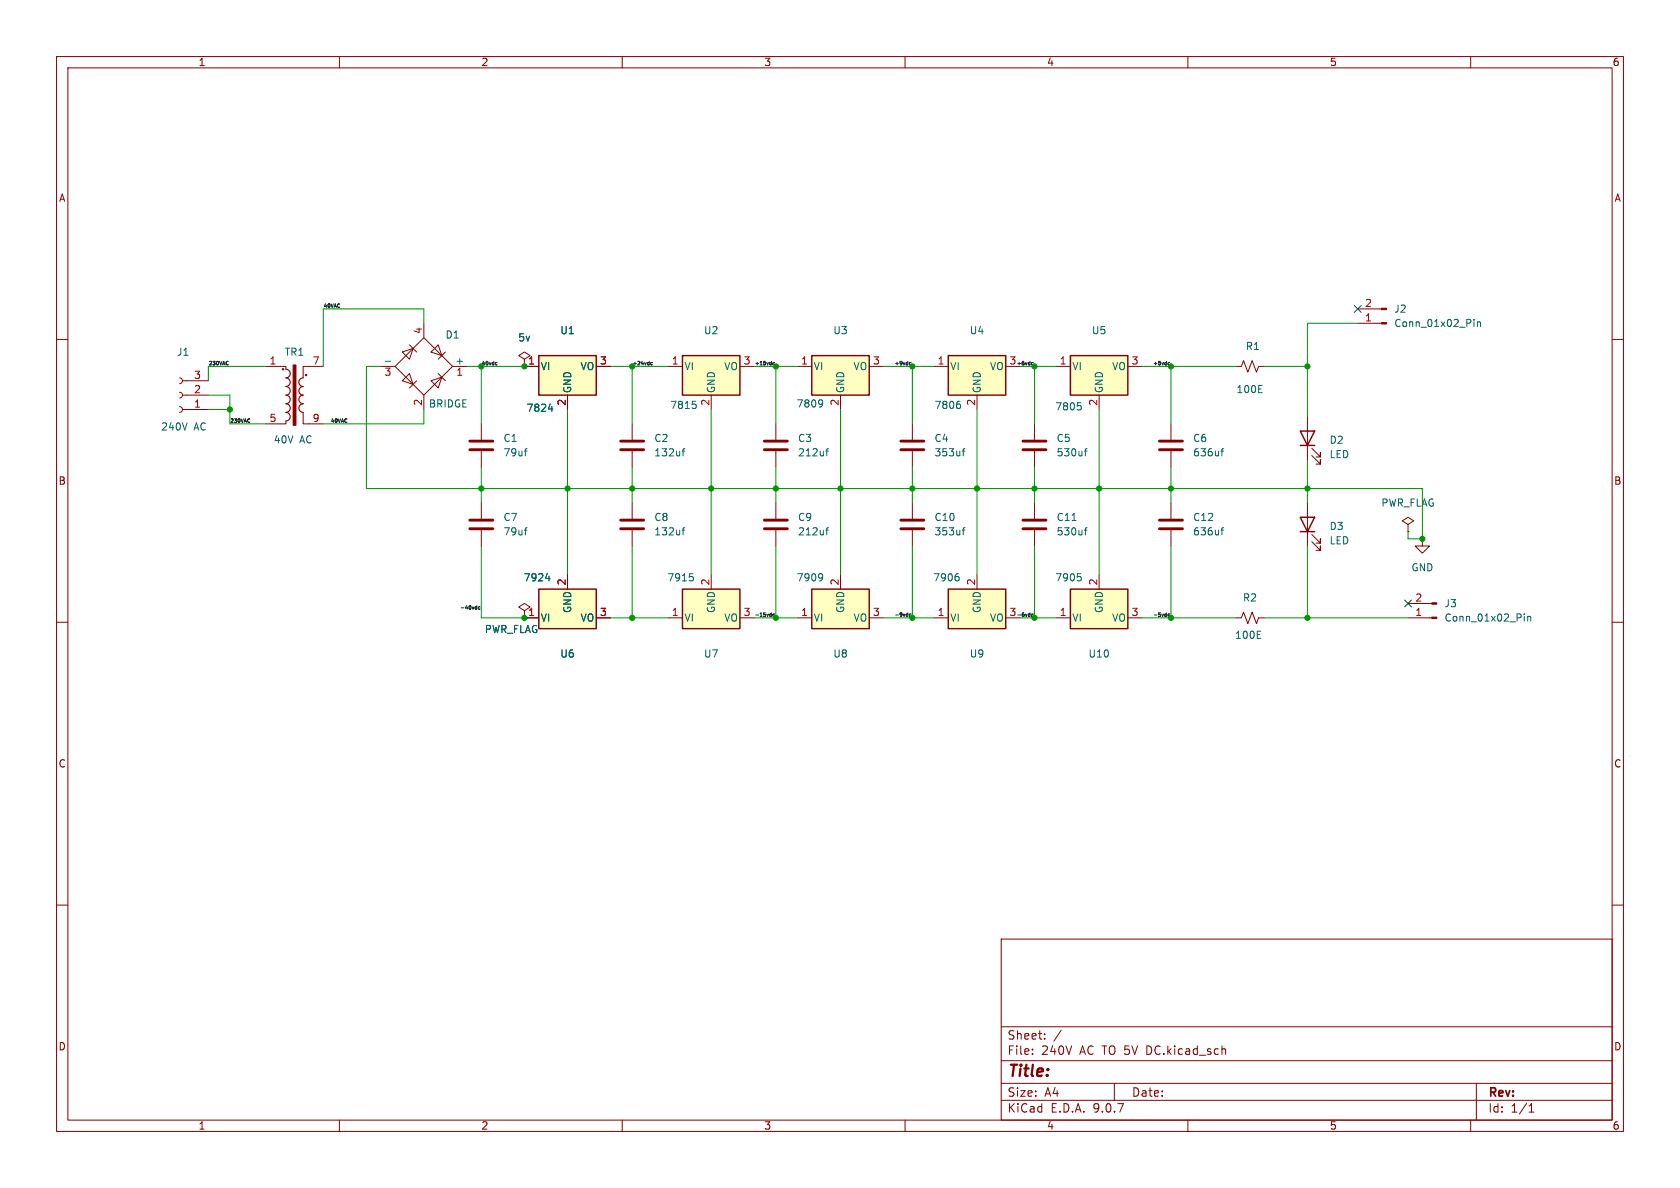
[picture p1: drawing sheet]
<svg xmlns="http://www.w3.org/2000/svg" width="297mm" height="210mm" viewBox="0 0 297 210" stroke-linecap="round" stroke-linejoin="round" font-family="sans-serif">
<g fill="none" stroke="#840000" stroke-width=".18">
<path d="M10 10h277v190h-277zM12 12h273v186h-273zM60 10v2M110 10v2M160 10v2M210 10v2M260 10v2M10 60h2M285 60h2M10 110h2M285 110h2M10 160h2"/>
<path d="M177 166h108v32h-108zM285 160h2M60 198v2M110 198v2M160 198v2M177 194.5h108M177 191.5h108M177 187.5h108M177 181.5h108M182.5 186.3v.1M182.5 185.5v.1M184.7 183.6v.1"/>
<path d="M184.7 182.8v.1M187.6 182.1l-1.3 2M197 191.5v3M210 198v2M216.5 185.4l.2 .2v.8M260 198v2M261 191.5v6.5M270.3 196.6h.9M270.3 195.5l.4-.4v1.5"/>
</g>
<path d="M167.6 62.9h10.2v7h-10.2z" fill="#ffffc2"/>
<path d="M167.6 62.9h10.2v7h-10.2z" fill="none" stroke="#840000" stroke-width=".25"/>
<path d="M165.1 64.8h2.5M172.7 69.9v2.5M177.8 64.8h2.5" fill="none" stroke="#840000" stroke-width=".18"/>
<path d="M169.5 70.9h.2M169.6 71.4l.2 .3v.3l-.2 .2" fill="none" stroke="#006464" stroke-width=".18"/>
<path d="M143.5 62.9h10.2v7h-10.2z" fill="#ffffc2"/>
<path d="M143.5 62.9h10.2v7h-10.2z" fill="none" stroke="#840000" stroke-width=".25"/>
<g fill="none" stroke="#840000" stroke-width=".18">
<path d="M47 64.8h3.5v.5M50.5 74.4v.5h-3.5M53.6 72.9v2h3.5M57.1 64.8h-3.5v2M141 64.8h2.5M148.6 69.9v2.5M153.7 64.8h2.5M207 74.9v2.8M207 79.8v2.8M218.4 64.8h1.1l.3-1 .8 2 .8-2 .7 2 .4-1h1M111.8 88.9v2.8M111.8 93.7v2.8"/>
<path d="M137.2 88.9v2.8M137.2 93.7v2.8M161.3 88.9v2.8M161.3 93.7v2.8M207 88.9v2.8M207 93.7v2.8"/>
<circle cx="50" cy="65.3" r=".13"/>
<circle cx="54.1" cy="66.3" r=".13"/>
</g>
<g fill="none" stroke="#006464" stroke-width=".18">
<path d="M145.2 70.7l.2 .1a1.03 1.03 0 0 1-.2 1.1M145.4 71.2l-.2 .3M215.8 79.7h.5M216.3 79.3l-.3 .2v1.1M222.5 69.4h.6M222.5 68.1h.6M120.6 93.7h.5M121.1 93.3l-.3 .2v1.1M146 93.7h.5M146.5 93.3l-.3 .2v1.1M170.1 93.7h.5M170.6 93.3l-.3 .2v1.1"/>
<path d="M215.8 93.7h.5M216.3 93.3l-.3 .2v1.1"/>
</g>
<path d="M205 78h4M205 79.5h4M109.7 91.9h4.1M109.7 93.5h4.1M135.1 91.9h4.1M135.1 93.5h4.1M159.3 91.9h4M159.3 93.5h4M205 91.9h4M205 93.5h4" fill="none" stroke="#840000" stroke-width=".51"/>
<path d="M50.5 65.3a.76 .76 0 0 1 .8 .7 .76 .76 0 0 1-.8 .8 .76 .76 0 0 1 .8 .8 .76 .76 0 0 1-.8 .7 .77 .77 0 0 1 .8 .8 .77 .77 0 0 1-.8 .8M50.5 69.9a.76 .76 0 0 1 .8 .7 .76 .76 0 0 1-.8 .8 .77 .77 0 0 1 .8 .7 .77 .77 0 0 1-.8 .8M50.5 72.9a.76 .76 0 0 1 .8 .8 .76 .76 0 0 1-.8 .7M53.6 66.8a.77 .77 0 0 0-.8 .8 .77 .77 0 0 0 .8 .7 .76 .76 0 0 0-.8 .8 .76 .76 0 0 0 .8 .8 .76 .76 0 0 0-.8 .7 .76 .76 0 0 0 .8 .8 .76 .76 0 0 0-.8 .7 .76 .76 0 0 0 .8 .8" fill="none" stroke="#840000" stroke-width=".2"/>
<path d="M51.8 64.5h.5v10.7h-.5z" fill="#840000" stroke="#840000" stroke-width=".18"/>
<path d="M189.2 104.1h10.2v7h-10.2z" fill="#ffffc2"/>
<path d="M189.2 104.1h10.2v7h-10.2z" fill="none" stroke="#840000" stroke-width=".25"/>
<path d="M182.9 88.9v2.8M182.9 93.7v2.8M186.7 109.2h2.5M194.3 101.6v2.5M199.4 109.2h2.5" fill="none" stroke="#840000" stroke-width=".18"/>
<path d="M189.5 92h.7M191.7 93.7h.5M192.2 93.3l-.3 .2v1.1M190.5 101.4h.6M190.9 101.9l.3 .2v.3l-.3 .3" fill="none" stroke="#006464" stroke-width=".18"/>
<path d="M180.8 91.9h4.1M180.8 93.5h4.1" fill="none" stroke="#840000" stroke-width=".51"/>
<path d="M120.6 104.1h10.2v7h-10.2z" fill="#ffffc2"/>
<path d="M120.6 104.1h10.2v7h-10.2z" fill="none" stroke="#840000" stroke-width=".25"/>
<path d="M182.9 74.9v2.8M182.9 79.8v2.8M85.1 88.9v2.8M85.1 93.7v2.8M118.1 109.2h2.5M125.7 101.6v2.5M130.8 109.2h2.5" fill="none" stroke="#840000" stroke-width=".18"/>
<path d="M191.7 79.7h.5M192.2 79.3l-.3 .2v1.1M92.7 93.7h.5M93.2 93.3h-.3M121.9 101.4h.6M122.3 101.9l.3 .2v.3l-.3 .3" fill="none" stroke="#006464" stroke-width=".18"/>
<path d="M180.8 78h4.1M180.8 79.5h4.1M83.1 91.9h4M83.1 93.5h4" fill="none" stroke="#840000" stroke-width=".51"/>
<path d="M189.2 62.9h10.2v7h-10.2z" fill="#ffffc2"/>
<path d="M189.2 62.9h10.2v7h-10.2z" fill="none" stroke="#840000" stroke-width=".25"/>
<path d="M85.1 74.9v2.8M85.1 79.8v2.8M137.2 74.9v2.8M137.2 79.8v2.8M161.3 74.9v2.8M161.3 79.8v2.8M186.7 64.8h2.5M194.3 69.9v2.5M199.4 64.8h2.5" fill="none" stroke="#840000" stroke-width=".18"/>
<path d="M92.7 79.7h.5M93.2 79.3l-.3 .1M146 79.7h.5M146.5 79.3l-.3 .2v1.1M170.1 79.7h.5M170.6 79.3l-.3 .2v1.1M190.5 71.2h.6M190.9 71.7l.3 .2v.3l-.3 .3" fill="none" stroke="#006464" stroke-width=".18"/>
<path d="M83.1 78h4M83.1 79.5h4M135.1 78h4.1M135.1 79.5h4.1M159.3 78h4M159.3 79.5h4" fill="none" stroke="#840000" stroke-width=".51"/>
<path d="M95.2 62.9h10.2v7h-10.2z" fill="#ffffc2"/>
<path d="M95.2 62.9h10.2v7h-10.2z" fill="none" stroke="#840000" stroke-width=".25"/>
<path d="M92.7 64.8h2.5M100.3 69.9v2.5M105.4 64.8h2.5M248.9 92.7l1-.6-1-.7-1 .7 1 .6v1.3M248.9 94h.1M92.7 108l1-.7-1-.6-1 .6 1 .7v1.2M92.7 109.2h.1" fill="none" stroke="#840000" stroke-width=".18"/>
<path d="M97 72.3h.7M97.6 71.9v.8" fill="none" stroke="#006464" stroke-width=".18"/>
<path d="M143.5 104.1h10.2v7h-10.2z" fill="#ffffc2"/>
<path d="M143.5 104.1h10.2v7h-10.2z" fill="none" stroke="#840000" stroke-width=".25"/>
<path d="M141 109.2h2.5M148.6 101.6v2.5M153.7 109.2h2.5" fill="none" stroke="#840000" stroke-width=".18"/>
<path d="M145.2 101.4l.2 .1a1.03 1.03 0 0 1-.2 1.1M145.4 102l-.2 .2" fill="none" stroke="#006464" stroke-width=".18"/>
<path d="M95.2 104.1h10.2v7h-10.2z" fill="#ffffc2"/>
<path d="M95.2 104.1h10.2v7h-10.2z" fill="none" stroke="#840000" stroke-width=".25"/>
<path d="M92.7 109.2h2.5M100.3 101.6v2.5M105.4 109.2h2.5" fill="none" stroke="#840000" stroke-width=".18"/>
<path d="M96.4 102.3h.8M97.1 101.8v.9" fill="none" stroke="#006464" stroke-width=".18"/>
<path d="M120.6 62.9h10.2v7h-10.2z" fill="#ffffc2"/>
<path d="M120.6 62.9h10.2v7h-10.2z" fill="none" stroke="#840000" stroke-width=".25"/>
<path d="M118.1 64.8h2.5M125.7 69.9v2.5M130.8 64.8h2.5" fill="none" stroke="#840000" stroke-width=".18"/>
<path d="M122.4 70.9h.6M122.8 71.4l.3 .3v.3l-.3 .2" fill="none" stroke="#006464" stroke-width=".18"/>
<path d="M167.6 104.1h10.2v7h-10.2z" fill="#ffffc2"/>
<path d="M229.9 76.2h2.5l-1.3 2.5zM229.9 78.7h2.5M229.9 91.4h2.5l-1.3 2.6zM229.9 94h2.5M167.6 104.1h10.2v7h-10.2z" fill="none" stroke="#840000" stroke-width=".25"/>
<g fill="none" stroke="#840000" stroke-width=".18">
<path d="M74.9 59.7l5.1 5.1-5.1 5.1-5.1-5.1zM74.9 57.2v2.5M240 57.2h4.2M240 54.6h4.2M31.7 71.9l.4 .1 .2 .4-.2 .3-.4 .2M31.7 69.3l.4 .2 .2 .4-.2 .3-.4 .2M31.7 66.8l.4 .2 .2 .3-.2 .4-.4 .1M32.3 72.4h4.5M32.3 69.9h4.5M32.3 67.3h4.5M67.3 64.8h2.5M71.1 62.2l1.9-.6-.6 1.9z"/>
<path d="M72.4 66l.6 1.9-1.9-.6zM72.4 61l1.3 1.2M73.7 67.3l-1.3 1.3M74.9 69.9v2.5M76.2 62.2l1.3-1.2 .6 1.9zM76.2 67.3l1.9-.6-.6 1.9zM77.5 66l1.2 1.3M78.7 62.2l-1.2 1.3M80 64.8h2.5M92.7 63.5l1-.6-1-.7-1 .7 1 .6v1.3M92.7 64.8h.1M92.7 64.8h2.5"/>
<path d="M100.3 69.9v2.5M105.4 64.8h2.5M111.8 74.9v2.8M111.8 79.8v2.8M231.1 73.7v7.6M231.9 79.2l1.5 1.6v-.8v.8h-.7M231.1 88.9v7.6M231.9 80.5l1.5 1.5v-.7v.7h-.7M231.9 95.8l1.5 1.5v-.8v.8h-.7M231.9 94.5l1.5 1.5v-.7v.7h-.7M251.5 95.3v1.2h1.2l-1.2 1.3-1.3-1.3h1.3M251.5 95.3h.1"/>
<path d="M92.7 109.2h.1M92.7 109.2h2.5M100.3 101.6v2.5M105.4 109.2h2.5M165.1 109.2h2.5M172.7 101.6v2.5M177.8 109.2h2.5M218.4 109.2h1.1l.3-1 .8 2 .8-2 .7 2 .4-1h1M248.9 109.2h4.2M248.9 106.7h4.2"/>
</g>
<g fill="none" stroke="#006464" stroke-width=".18">
<path d="M260.6 56.5v.1M260.6 56.9v.8M261.2 56.9v.8M261.2 57l.2-.1h.3v.8M68.1 63.9h1M97 72.3h.7M97.6 71.9v.8M120.6 79.7h.5M121.1 79.3l-.3 .2v1.1M96.4 102.3h.8M97.1 101.8v.9M169.2 101.4h.2"/>
<path d="M169.3 101.9l.3 .2v.3l-.3 .3M222.3 112.8h.6M222.3 111.6h.6M269.5 108.5v.2M269.5 109v.8M270.1 109v.8M270.1 109.1l.2-.1h.3v.8"/>
</g>
<g fill="#840000" stroke="#840000" stroke-width=".18">
<path d="M244.2 57h.9v.3h-.9z"/>
<path d="M244.2 54.5h.9v.2h-.9z"/>
<path d="M253.1 109.1h.9v.2h-.9z"/>
<path d="M253.1 106.6h.9v.2h-.9z"/>
</g>
<path d="M109.7 78h4.1M109.7 79.5h4.1" fill="none" stroke="#840000" stroke-width=".51"/>
<g fill="none" stroke="#0f0f0f" stroke-width=".18">
<path d="M87.7 64.1h.2M87.9 64.5h-.2M115.3 64.1l-.3 .1 .1 .3h.2M136.9 64.1l-.3 .1 .1 .3h.2M161.1 64.1l-.3 .1v.3h.3M182.4 64.1v.3l.3 .1M182.4 64.1h.3M182.4 64.1h.1M206.5 64.1v.3l.3 .1M206.5 64.1h.3M206.5 64.1h.1M84.1 107.3h.2"/>
<path d="M84.3 107.1v.6M84.3 107.7h-.2M84.9 107.3l-.3 .1v.3h.3M136.2 108.5l.2 .1M136.4 108.3v.7h-.2M136.9 108.6l-.3 .1 .1 .2h.2M160.3 108.5l.2 .1M160.5 108.3v.6l-.2 .1M161.1 108.6l-.3 .1v.2h.3M181.9 108.5l.2 .1M182.1 108.3v.6l-.2 .1M182.7 108.6l-.3 .1v.2h.3"/>
<path d="M206 108.5l.2 .1M206.2 108.3v.6l-.2 .1M206.8 108.6l-.3 .1v.2h.3"/>
</g>
<g fill="none" stroke="#009600" stroke-width=".18">
<path d="M74.9 57.2v-2.6h-17.8v10.2M240 57.2h-8.9v16.5M36.8 69.9h3.8v5h6.4M36.8 72.4h3.8M47 64.8h-10.2v2.5M67.3 64.8h-2.5v21.6h186.7v8.9h-2.6v-1.3M74.9 72.4v2.5h-17.8M82.5 64.8h10.2M85.1 64.8v10.1M100.3 72.4v29.2M107.9 64.8h10.2M111.8 64.8v10.1"/>
<path d="M125.7 72.4v29.2M133.3 64.8h7.7M137.2 64.8v10.1M148.6 72.4v29.2M156.2 64.8h8.9M161.3 64.8v10.1M172.7 72.4v29.2M180.3 64.8h6.4M182.9 64.8v10.1M194.3 72.4v29.2M201.9 64.8h16.5M207 64.8v10.1"/>
<path d="M223.5 64.8h7.6M85.1 96.5v12.7h7.6M85.1 82.6v6.3M111.8 82.6v6.3M111.8 96.5v12.7M137.2 82.6v6.3M137.2 96.5v12.7M161.3 82.6v6.3M161.3 96.5v12.7M182.9 82.6v6.3M182.9 96.5v12.7M207 82.6v6.3"/>
<path d="M207 96.5v12.7M231.1 81.3v7.6M231.1 96.5v12.7M107.9 109.2h10.2M133.3 109.2h7.7M156.2 109.2h8.9M180.3 109.2h6.4M201.9 109.2h16.5M223.5 109.2h25.4"/>
</g>
<path d="M239.4 54l1.2 1.2M240.6 54l-1.2 1.2M248.3 106.1l1.2 1.2M249.5 106.1l-1.2 1.2" fill="none" stroke="#000084" stroke-width=".18"/>
<g fill="#009600" stroke="#009600" stroke-width=".18">
<circle cx="161.3" cy="86.4" r=".46"/>
<circle cx="137.2" cy="86.4" r=".46"/>
<circle cx="148.6" cy="86.4" r=".46"/>
<circle cx="137.2" cy="64.8" r=".46"/>
<circle cx="137.2" cy="109.2" r=".46"/>
<circle cx="161.3" cy="64.8" r=".46"/>
<circle cx="182.9" cy="86.4" r=".46"/>
<circle cx="172.7" cy="86.4" r=".46"/>
<circle cx="182.9" cy="64.8" r=".46"/>
<circle cx="182.9" cy="109.2" r=".46"/>
<circle cx="161.3" cy="109.2" r=".46"/>
<circle cx="85.1" cy="64.8" r=".46"/>
<circle cx="92.7" cy="64.8" r=".46"/>
<circle cx="40.6" cy="72.4" r=".46"/>
<circle cx="111.8" cy="64.8" r=".46"/>
<circle cx="100.3" cy="86.4" r=".46"/>
<circle cx="85.1" cy="86.4" r=".46"/>
<circle cx="231.1" cy="64.8" r=".46"/>
<circle cx="231.1" cy="86.4" r=".46"/>
<circle cx="251.5" cy="95.3" r=".46"/>
<circle cx="207" cy="86.4" r=".46"/>
<circle cx="194.3" cy="86.4" r=".46"/>
<circle cx="231.1" cy="109.2" r=".46"/>
<circle cx="207" cy="109.2" r=".46"/>
<circle cx="207" cy="64.8" r=".46"/>
<circle cx="125.7" cy="86.4" r=".46"/>
<circle cx="111.8" cy="109.2" r=".46"/>
<circle cx="92.7" cy="109.2" r=".46"/>
<circle cx="111.8" cy="86.4" r=".46"/>
</g>
<text font-size="2.8" fill="#840000" x="178" y="190.9">Title:</text>
<g font-size="2.1" fill="#840000">
<text x="178" y="184">Sheet:</text>
<text x="178" y="186.7">File:</text>
<text x="184.1" y="186.7">240V</text>
<text x="191" y="186.7">AC TO 5V DC.kicad_sch</text>
<text x="178" y="196.9">KiCad</text>
<text x="178" y="194.1">Size:</text>
<text x="184.7" y="194.1">A4</text>
<text x="185.7" y="196.9">E.D.A.</text>
<text x="193.3" y="196.9">9.0.7</text>
<text x="200" y="194.1">Date:</text>
<text x="263" y="194.3">Rev:</text>
<text x="263" y="196.9">Id:</text>
<text x="267.1" y="196.9">1/1</text>
</g>
<g font-size="1.8" fill="#840000">
<text x="35" y="11.9">1</text>
<text x="85" y="11.9">2</text>
<text x="135" y="11.9">3</text>
<text x="185" y="11.9">4</text>
<text x="235" y="11.9">5</text>
<text x="285" y="11.9">6</text>
<text x="10.3" y="35.9">A</text>
<text x="285.3" y="35.9">A</text>
<text x="10.3" y="85.9">B</text>
<text x="285.3" y="85.9">B</text>
<text x="10.3" y="135.9">C</text>
<text x="285.3" y="135.9">C</text>
<text x="10.3" y="185.9">D</text>
<text x="285.3" y="185.9">D</text>
<text x="35" y="199.9">1</text>
<text x="85" y="199.9">2</text>
<text x="135" y="199.9">3</text>
<text x="185" y="199.9">4</text>
<text x="235" y="199.9">5</text>
<text x="285" y="199.9">6</text>
</g>
<g font-size="1.8" fill="#a90000">
<text x="74.7" y="59.1" transform="rotate(-90 74.7 59.1)">4</text>
<text x="241.2" y="56.9">1</text>
<text x="241.2" y="54.4">2</text>
<text x="47.6" y="64.5">1</text>
<text x="55.2" y="64.5">7</text>
<text x="93.3" y="64.5">1</text>
<text x="106" y="64.5">3</text>
<text x="118.7" y="64.5">1</text>
<text x="131.4" y="64.5">3</text>
<text x="141.5" y="64.5">1</text>
<text x="154.2" y="64.5">3</text>
<text x="165.7" y="64.5">1</text>
<text x="178.4" y="64.5">3</text>
<text x="187.3" y="64.5">1</text>
<text x="200" y="64.5">3</text>
<text x="34.2" y="69.6">2</text>
<text x="34.2" y="67.1">3</text>
<text x="67.9" y="66.8">3</text>
<text x="74.7" y="71.8" transform="rotate(-90 74.7 71.8)">2</text>
<text x="80.6" y="66.8">1</text>
<text x="100.1" y="71.8" transform="rotate(-90 100.1 71.8)">2</text>
<text x="125.5" y="71.8" transform="rotate(-90 125.5 71.8)">2</text>
<text x="148.3" y="71.8" transform="rotate(-90 148.3 71.8)">2</text>
<text x="172.5" y="71.8" transform="rotate(-90 172.5 71.8)">2</text>
<text x="194.1" y="71.8" transform="rotate(-90 194.1 71.8)">2</text>
<text x="34.2" y="72.1">1</text>
<text x="47.6" y="74.7">5</text>
<text x="55.2" y="74.7">9</text>
<text x="100.1" y="103.6" transform="rotate(-90 100.1 103.6)">2</text>
<text x="125.5" y="103.6" transform="rotate(-90 125.5 103.6)">2</text>
<text x="148.3" y="103.6" transform="rotate(-90 148.3 103.6)">2</text>
<text x="172.5" y="103.6" transform="rotate(-90 172.5 103.6)">2</text>
<text x="194.1" y="103.6" transform="rotate(-90 194.1 103.6)">2</text>
<text x="250.1" y="106.4">2</text>
<text x="93.3" y="109">1</text>
<text x="106" y="109">3</text>
<text x="118.7" y="109">1</text>
<text x="131.4" y="109">3</text>
<text x="141.5" y="109">1</text>
<text x="154.2" y="109">3</text>
<text x="165.7" y="109">1</text>
<text x="178.4" y="109">3</text>
<text x="187.3" y="109">1</text>
<text x="200" y="109">3</text>
<text x="250.1" y="109">1</text>
</g>
<g font-size="1.8" fill="#006464">
<text x="99" y="59.3">U1</text>
<text x="124.4" y="59.3">U2</text>
<text x="147.2" y="59.3">U3</text>
<text x="171.3" y="59.3">U4</text>
<text x="192.9" y="59.3">U5</text>
<text x="246.4" y="55.5">J2</text>
<text x="246.4" y="58">Conn_01x02_Pin</text>
<text x="31.2" y="63.1">J1</text>
<text x="50.2" y="63.1">TR1</text>
<text x="78.7" y="60">D1</text>
<text x="80.4" y="64.5">+</text>
<text x="91.5" y="60.6">5v</text>
<text x="95.5" y="65.6">VI</text>
<text x="102.5" y="65.6">VO</text>
<text x="120.9" y="65.6">VI</text>
<text x="127.9" y="65.6">VO</text>
<text x="143.8" y="65.6">VI</text>
<text x="150.8" y="65.6">VO</text>
<text x="167.9" y="65.6">VI</text>
<text x="174.9" y="65.6">VO</text>
<text x="189.5" y="65.6">VI</text>
<text x="196.5" y="65.6">VO</text>
<text x="220.1" y="62.1">R1</text>
<text x="101.2" y="69.6" transform="rotate(-90 101.2 69.6)">GND</text>
<text x="126.6" y="69.6" transform="rotate(-90 126.6 69.6)">GND</text>
<text x="149.5" y="69.6" transform="rotate(-90 149.5 69.6)">GND</text>
<text x="173.6" y="69.6" transform="rotate(-90 173.6 69.6)">GND</text>
<text x="195.2" y="69.6" transform="rotate(-90 195.2 69.6)">GND</text>
<text x="218.5" y="69.7">100E</text>
<text x="28.4" y="76.3">240V</text>
<text x="34.3" y="76.3">AC</text>
<text x="75.7" y="72.2">BRIDGE</text>
<text x="93" y="73">7824</text>
<text x="118.4" y="72.5">7815</text>
<text x="140.7" y="72.2">7809</text>
<text x="165.1" y="72.5">7806</text>
<text x="186.5" y="72.7">7805</text>
<text x="48.3" y="78.6">40V</text>
<text x="53" y="78.6">AC</text>
<text x="88.9" y="78.3">C1</text>
<text x="88.9" y="80.9">79uf</text>
<text x="115.6" y="78.3">C2</text>
<text x="115.6" y="80.9">132uf</text>
<text x="141" y="78.3">C3</text>
<text x="141" y="80.9">212uf</text>
<text x="165.1" y="78.3">C4</text>
<text x="165.1" y="80.9">353uf</text>
<text x="186.7" y="78.3">C5</text>
<text x="186.7" y="80.9">530uf</text>
<text x="210.8" y="78.3">C6</text>
<text x="210.8" y="80.9">636uf</text>
<text x="235" y="78.7">D2</text>
<text x="235" y="81.2">LED</text>
<text x="244.1" y="89.8">PWR_FLAG</text>
<text x="88.9" y="92.3">C7</text>
<text x="88.9" y="94.8">79uf</text>
<text x="115.6" y="92.3">C8</text>
<text x="115.6" y="94.8">132uf</text>
<text x="141" y="92.3">C9</text>
<text x="141" y="94.8">212uf</text>
<text x="165.1" y="92.3">C10</text>
<text x="165.1" y="94.8">353uf</text>
<text x="186.7" y="92.3">C11</text>
<text x="186.7" y="94.8">530uf</text>
<text x="210.8" y="92.3">C12</text>
<text x="210.8" y="94.8">636uf</text>
<text x="235" y="93.9">D3</text>
<text x="235" y="96.4">LED</text>
<text x="249.4" y="101.2">GND</text>
<text x="92.5" y="103">7924</text>
<text x="117.9" y="103">7915</text>
<text x="140.7" y="103">7909</text>
<text x="164.9" y="103">7906</text>
<text x="186.5" y="103">7905</text>
<text x="219.6" y="106.5">R2</text>
<text x="255.3" y="107.5">J3</text>
<text x="85.6" y="112.1">PWR_FLAG</text>
<text x="95.5" y="110.1">VI</text>
<text x="101.2" y="108.5" transform="rotate(-90 101.2 108.5)">GND</text>
<text x="102.5" y="110.1">VO</text>
<text x="120.9" y="110.1">VI</text>
<text x="126.6" y="108.5" transform="rotate(-90 126.6 108.5)">GND</text>
<text x="127.9" y="110.1">VO</text>
<text x="143.8" y="110.1">VI</text>
<text x="149.5" y="108.5" transform="rotate(-90 149.5 108.5)">GND</text>
<text x="150.8" y="110.1">VO</text>
<text x="167.9" y="110.1">VI</text>
<text x="173.6" y="108.5" transform="rotate(-90 173.6 108.5)">GND</text>
<text x="174.9" y="110.1">VO</text>
<text x="189.5" y="110.1">VI</text>
<text x="195.2" y="108.5" transform="rotate(-90 195.2 108.5)">GND</text>
<text x="196.5" y="110.1">VO</text>
<text x="218.2" y="113.1">100E</text>
<text x="255.3" y="110.1">Conn_01x02_Pin</text>
<text x="99" y="116.4">U6</text>
<text x="124.4" y="116.4">U7</text>
<text x="147.2" y="116.4">U8</text>
<text x="171.3" y="116.4">U9</text>
<text x="192.3" y="116.4">U10</text>
</g>
<g font-size=".9" fill="#0f0f0f">
<text x="57.1" y="54.4">40VAC</text>
<text x="36.8" y="64.6">230VAC</text>
<text x="85.1" y="64.6">40vdc</text>
<text x="111.8" y="64.6">+24vdc</text>
<text x="133.2" y="64.6">+15vdc</text>
<text x="158" y="64.6">+9vdc</text>
<text x="179.6" y="64.6">+6vdc</text>
<text x="203.7" y="64.6">+5vdc</text>
<text x="40.6" y="74.8">230VAC</text>
<text x="58.4" y="74.8">40VAC</text>
<text x="81.2" y="107.8">-40vdc</text>
<text x="133.2" y="109">-15vdc</text>
<text x="158" y="109">-9vdc</text>
<text x="179.6" y="109">-6vdc</text>
<text x="203.7" y="109">-5vdc</text>
</g>
</svg>
